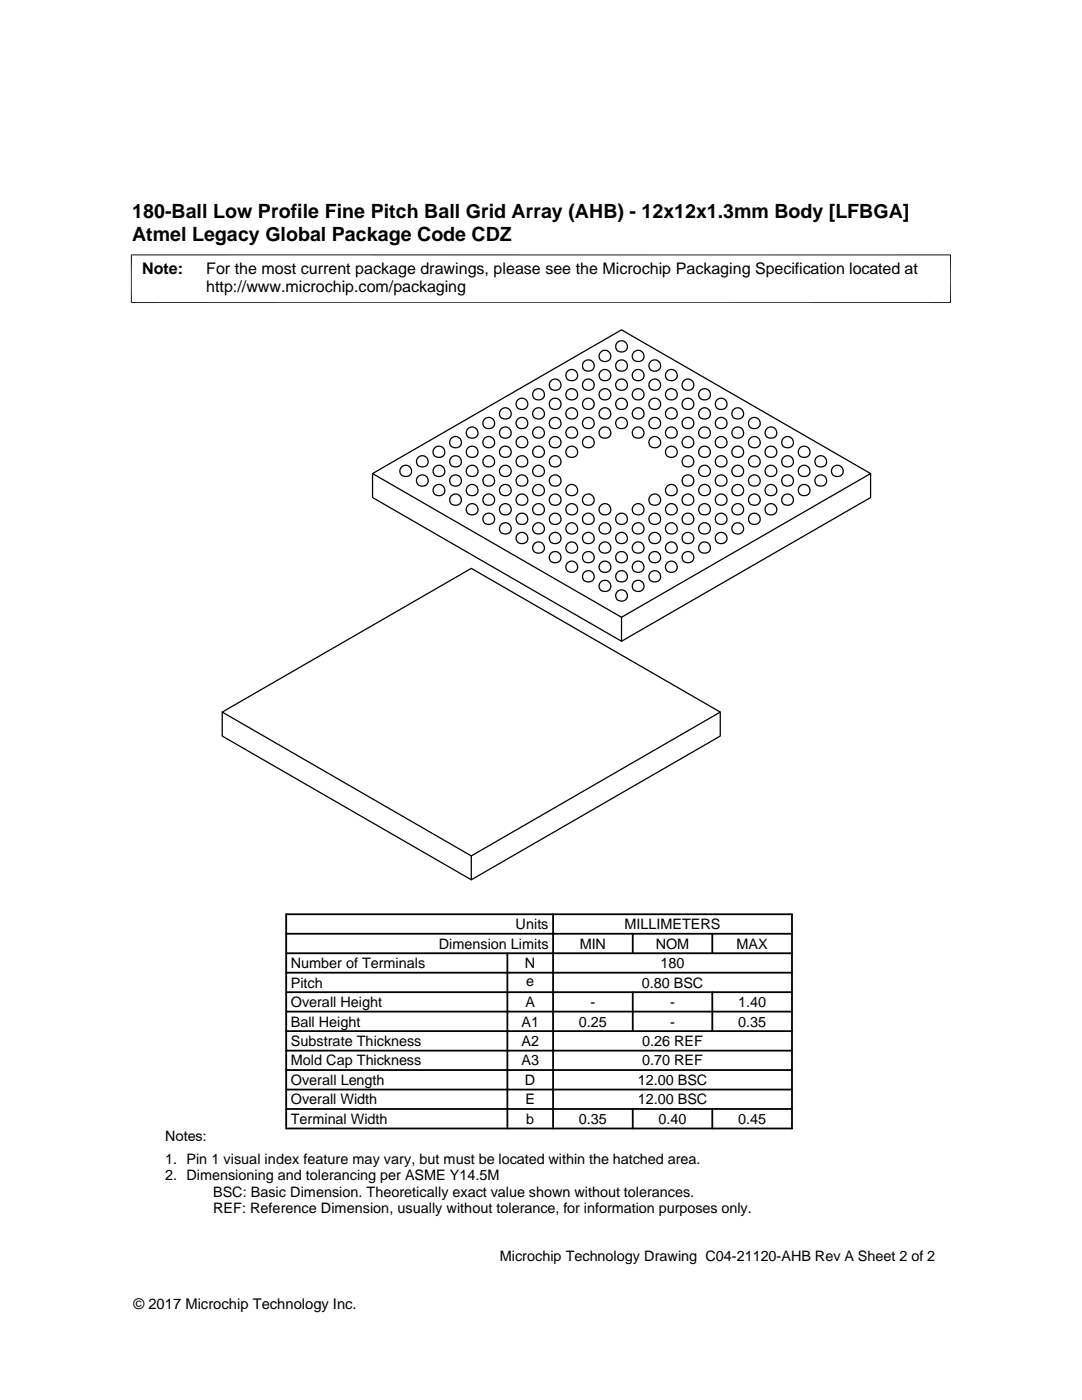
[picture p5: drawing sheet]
<svg xmlns="http://www.w3.org/2000/svg" width="216mm" height="279mm" viewBox="0 0 216 279" stroke-linecap="round" stroke-linejoin="round" font-family="sans-serif">
<g fill="none" stroke="#000" stroke-width=".25">
<path d="M110.1 79.7a1.17 1.17 0 0 1 1.8 .7 1.17 1.17 0 0 1-1.3 1.4 1.17 1.17 0 0 1-.8-1.8zM113.4 74a1.17 1.17 0 0 1 1.6 .2 1.17 1.17 0 0 1-.2 1.6 1.17 1.17 0 0 1-1.6-.2 1.16 1.16 0 0 1 .2-1.6zM116.7 79.7a1.17 1.17 0 0 1 1.8 .7 1.17 1.17 0 0 1-1.3 1.4 1.17 1.17 0 0 1-.8-1.8zM120 74a1.17 1.17 0 0 1 1.6 .2 1.17 1.17 0 0 1-.2 1.6 1.17 1.17 0 0 1-1.6-.2 1.16 1.16 0 0 1 .2-1.6zM123.3 79.7a1.17 1.17 0 0 1 1.8 .7 1.17 1.17 0 0 1-1.3 1.4 1.17 1.17 0 0 1-.8-1.8zM123.3 68.2a1.17 1.17 0 0 1 1.8 .7 1.17 1.17 0 0 1-1.3 1.4 1.17 1.17 0 0 1-.8-1.8zM126.6 74a1.17 1.17 0 0 1 1.7 .2 1.17 1.17 0 0 1-.2 1.6 1.17 1.17 0 0 1-1.7-.1 1.16 1.16 0 0 1 .2-1.7zM129.9 79.7a1.17 1.17 0 0 1 1.9 .7 1.17 1.17 0 0 1-1.4 1.4 1.17 1.17 0 0 1-.7-1.8zM133.2 74a1.17 1.17 0 0 1 1.7 .2 1.17 1.17 0 0 1-.2 1.6 1.17 1.17 0 0 1-1.6-.1 1.16 1.16 0 0 1 .1-1.7zM136.6 79.7a1.17 1.17 0 0 1 1.8 .7 1.17 1.17 0 0 1-1.3 1.4 1.17 1.17 0 0 1-.8-1.8zM143.2 79.7a1.17 1.17 0 0 1 1.8 .7 1.17 1.17 0 0 1-1.3 1.4 1.17 1.17 0 0 1-.8-1.8zM74.3 94.5l49.7-28.7 49.7 28.7-49.7 28.7z"/>
<path d="M74.3 94.5v4.8l49.7 28.7 49.7-28.7v-4.8M86.9 89.3a1.17 1.17 0 0 1 1.6 .2 1.17 1.17 0 0 1-.2 1.6 1.17 1.17 0 0 1-1.6-.1 1.17 1.17 0 0 1 .2-1.7zM86.9 96.9a1.17 1.17 0 0 1 1.6 .2 1.17 1.17 0 0 1-.2 1.7 1.17 1.17 0 0 1-1.6-.2 1.16 1.16 0 0 1 .2-1.7zM93.5 89.3a1.17 1.17 0 0 1 1.6 .2 1.17 1.17 0 0 1-.2 1.6 1.17 1.17 0 0 1-1.6-.1 1.17 1.17 0 0 1 .2-1.7zM93.5 85.5a1.17 1.17 0 0 1 1.6 .2 1.17 1.17 0 0 1-.2 1.6 1.17 1.17 0 0 1-1.6-.2 1.16 1.16 0 0 1 .2-1.6zM93.5 96.9a1.17 1.17 0 0 1 1.6 .2 1.17 1.17 0 0 1-.2 1.7 1.17 1.17 0 0 1-1.6-.2 1.16 1.16 0 0 1 .2-1.7zM100.1 89.3a1.17 1.17 0 0 1 1.7 .2 1.17 1.17 0 0 1-.2 1.6 1.17 1.17 0 0 1-1.7-.1 1.17 1.17 0 0 1 .2-1.7zM100.1 85.5a1.17 1.17 0 0 1 1.7 .2 1.17 1.17 0 0 1-.2 1.6 1.17 1.17 0 0 1-1.7-.2 1.16 1.16 0 0 1 .2-1.6zM100.1 96.9a1.17 1.17 0 0 1 1.7 .2 1.17 1.17 0 0 1-.2 1.7 1.17 1.17 0 0 1-1.7-.2 1.16 1.16 0 0 1 .2-1.7zM106.7 89.3a1.17 1.17 0 0 1 1.7 .2 1.17 1.17 0 0 1-.2 1.6 1.17 1.17 0 0 1-1.6-.1 1.17 1.17 0 0 1 .1-1.7zM106.7 85.5a1.17 1.17 0 0 1 1.7 .2 1.17 1.17 0 0 1-.2 1.6 1.17 1.17 0 0 1-1.6-.2 1.16 1.16 0 0 1 .1-1.6zM106.7 96.9a1.17 1.17 0 0 1 1.7 .2 1.17 1.17 0 0 1-.2 1.7 1.17 1.17 0 0 1-1.6-.2 1.16 1.16 0 0 1 .1-1.7z"/>
<path d="M110 83.5a1.17 1.17 0 0 1 1.9 .6 1.17 1.17 0 0 1-1.1 1.5 1.17 1.17 0 0 1-1.2-1.4zM110 95a1.17 1.17 0 0 1 1.9 .5 1.17 1.17 0 0 1-1.1 1.6 1.17 1.17 0 0 1-1.2-1.4zM110.1 91.2a1.17 1.17 0 0 1 1.8 .6 1.17 1.17 0 0 1-1.3 1.5 1.17 1.17 0 0 1-.8-1.8zM113.4 89.3a1.17 1.17 0 0 1 1.6 .2 1.17 1.17 0 0 1-.2 1.6 1.17 1.17 0 0 1-1.6-.1 1.17 1.17 0 0 1 .2-1.7zM113.4 85.5a1.17 1.17 0 0 1 1.6 .2 1.17 1.17 0 0 1-.2 1.6 1.17 1.17 0 0 1-1.6-.2 1.16 1.16 0 0 1 .2-1.6zM113.4 96.9a1.17 1.17 0 0 1 1.6 .2 1.17 1.17 0 0 1-.2 1.7 1.17 1.17 0 0 1-1.6-.2 1.16 1.16 0 0 1 .2-1.7zM116.7 83.5a1.17 1.17 0 0 1 1.8 .6 1.17 1.17 0 0 1-1 1.5 1.17 1.17 0 0 1-1.3-1.4zM120 85.5a1.17 1.17 0 0 1 1.6 .2 1.17 1.17 0 0 1-.2 1.6 1.17 1.17 0 0 1-1.6-.2 1.16 1.16 0 0 1 .2-1.6zM123.3 83.5a1.17 1.17 0 0 1 1.8 .6 1.17 1.17 0 0 1-1 1.5 1.17 1.17 0 0 1-1.2-1.4zM126.6 85.5a1.17 1.17 0 0 1 1.7 .2 1.17 1.17 0 0 1-.2 1.6 1.17 1.17 0 0 1-1.7-.2 1.16 1.16 0 0 1 .2-1.6zM129.9 83.5a1.17 1.17 0 0 1 1.8 .6 1.17 1.17 0 0 1-1 1.5 1.17 1.17 0 0 1-1.2-1.4zM133.2 89.3a1.17 1.17 0 0 1 1.7 .2 1.17 1.17 0 0 1-.2 1.6 1.17 1.17 0 0 1-1.6-.1 1.17 1.17 0 0 1 .1-1.7z"/>
<path d="M133.2 96.9a1.17 1.17 0 0 1 1.7 .2 1.17 1.17 0 0 1-.2 1.7 1.17 1.17 0 0 1-1.6-.2 1.16 1.16 0 0 1 .1-1.7zM133.2 85.5a1.17 1.17 0 0 1 1.7 .2 1.17 1.17 0 0 1-.2 1.6 1.17 1.17 0 0 1-1.6-.2 1.16 1.16 0 0 1 .1-1.6zM136.6 95a1.17 1.17 0 0 1 1.8 .5 1.17 1.17 0 0 1-1.1 1.6 1.17 1.17 0 0 1-1.2-1.4zM136.6 83.5a1.17 1.17 0 0 1 1.8 .6 1.17 1.17 0 0 1-1.1 1.5 1.17 1.17 0 0 1-1.2-1.4zM136.6 91.2a1.17 1.17 0 0 1 1.8 .6 1.17 1.17 0 0 1-1.3 1.5 1.17 1.17 0 0 1-.8-1.8zM143.2 95a1.17 1.17 0 0 1 1.8 .5 1.17 1.17 0 0 1-1 1.6 1.17 1.17 0 0 1-1.3-1.4zM143.2 83.5a1.17 1.17 0 0 1 1.8 .6 1.17 1.17 0 0 1-1 1.5 1.17 1.17 0 0 1-1.3-1.4zM143.2 91.2a1.17 1.17 0 0 1 1.8 .6 1.17 1.17 0 0 1-1.3 1.5 1.17 1.17 0 0 1-.8-1.8zM149.8 95a1.17 1.17 0 0 1 1.8 .5 1.17 1.17 0 0 1-1 1.6 1.17 1.17 0 0 1-1.2-1.4zM149.8 83.5a1.17 1.17 0 0 1 1.8 .6 1.17 1.17 0 0 1-1 1.5 1.17 1.17 0 0 1-1.2-1.4zM149.8 91.2a1.17 1.17 0 0 1 1.9 .6 1.17 1.17 0 0 1-1.4 1.5 1.17 1.17 0 0 1-.8-1.8zM156.4 95a1.17 1.17 0 0 1 1.8 .5 1.17 1.17 0 0 1-1 1.6 1.17 1.17 0 0 1-1.2-1.4z"/>
<path d="M156.4 91.2a1.17 1.17 0 0 1 1.9 .6 1.17 1.17 0 0 1-1.3 1.5 1.17 1.17 0 0 1-.8-1.8zM163.1 95a1.17 1.17 0 0 1 1.8 .5 1.17 1.17 0 0 1-1.1 1.6 1.17 1.17 0 0 1-1.2-1.4zM163.1 91.2a1.17 1.17 0 0 1 1.8 .6 1.17 1.17 0 0 1-1.3 1.5 1.17 1.17 0 0 1-.8-1.8zM93.5 100.8a1.17 1.17 0 0 1 1.6 .2 1.17 1.17 0 0 1-.2 1.6 1.17 1.17 0 0 1-1.6-.2 1.16 1.16 0 0 1 .2-1.6zM100.1 100.8a1.17 1.17 0 0 1 1.7 .2 1.17 1.17 0 0 1-.2 1.6 1.17 1.17 0 0 1-1.7-.2 1.16 1.16 0 0 1 .2-1.6zM106.7 108.4a1.17 1.17 0 0 1 1.7 .2 1.17 1.17 0 0 1-.2 1.6 1.17 1.17 0 0 1-1.6-.1 1.15 1.15 0 0 1 .1-1.7zM106.7 100.8a1.17 1.17 0 0 1 1.7 .2 1.17 1.17 0 0 1-.2 1.6 1.17 1.17 0 0 1-1.6-.2 1.16 1.16 0 0 1 .1-1.6zM110 110.3a1.17 1.17 0 0 1 1.9 .7 1.17 1.17 0 0 1-1.3 1.4 1.17 1.17 0 0 1-.8-1.8zM110.1 106.5a1.17 1.17 0 0 1 1.8 .6 1.17 1.17 0 0 1-1.3 1.5 1.17 1.17 0 0 1-.8-1.8zM110.1 102.7a1.16 1.16 0 0 1 1.5 .1 1.16 1.16 0 0 1 0 1.6 1.16 1.16 0 0 1-1.6 .1 1.15 1.15 0 0 1 .1-1.8zM113.4 108.4a1.17 1.17 0 0 1 1.6 .2 1.17 1.17 0 0 1-.2 1.6 1.17 1.17 0 0 1-1.6-.1 1.15 1.15 0 0 1 .2-1.7zM113.4 100.8a1.17 1.17 0 0 1 1.6 .2 1.17 1.17 0 0 1-.2 1.6 1.17 1.17 0 0 1-1.6-.2 1.16 1.16 0 0 1 .2-1.6z"/>
<path d="M113.4 112.2a1.17 1.17 0 0 1 1.6 .2 1.17 1.17 0 0 1-.2 1.7 1.17 1.17 0 0 1-1.6-.2 1.16 1.16 0 0 1 .2-1.7zM116.7 110.3a1.17 1.17 0 0 1 1.8 .7 1.17 1.17 0 0 1-1.3 1.4 1.17 1.17 0 0 1-.8-1.8zM116.7 114.1a1.16 1.16 0 0 1 1.5 .2 1.16 1.16 0 0 1 0 1.5 1.16 1.16 0 0 1-1.5 .2 1.15 1.15 0 0 1 0-1.9zM116.7 106.5a1.17 1.17 0 0 1 1.8 .6 1.17 1.17 0 0 1-1.3 1.5 1.17 1.17 0 0 1-.8-1.8zM116.7 102.7a1.16 1.16 0 0 1 1.6 .1 1.16 1.16 0 0 1-.1 1.6 1.16 1.16 0 0 1-1.5 .1 1.15 1.15 0 0 1 0-1.8zM120 116.1a1.17 1.17 0 0 1 1.6 .1 1.17 1.17 0 0 1-.2 1.7 1.17 1.17 0 0 1-1.6-.2 1.15 1.15 0 0 1 .2-1.6zM120 108.4a1.17 1.17 0 0 1 1.6 .2 1.17 1.17 0 0 1-.2 1.6 1.17 1.17 0 0 1-1.6-.1 1.15 1.15 0 0 1 .2-1.7zM120 100.8a1.17 1.17 0 0 1 1.6 .2 1.17 1.17 0 0 1-.2 1.6 1.17 1.17 0 0 1-1.6-.2 1.16 1.16 0 0 1 .2-1.6zM120 112.2a1.17 1.17 0 0 1 1.6 .2 1.17 1.17 0 0 1-.2 1.7 1.17 1.17 0 0 1-1.6-.2 1.16 1.16 0 0 1 .2-1.7zM123.3 110.3a1.17 1.17 0 0 1 1.8 .7 1.17 1.17 0 0 1-1.3 1.4 1.17 1.17 0 0 1-.8-1.8zM123.3 114.1a1.16 1.16 0 0 1 1.6 .2 1.16 1.16 0 0 1 0 1.5 1.16 1.16 0 0 1-1.6 .2 1.15 1.15 0 0 1 0-1.9zM123.3 106.5a1.17 1.17 0 0 1 1.8 .6 1.17 1.17 0 0 1-1.3 1.5 1.17 1.17 0 0 1-.8-1.8z"/>
<path d="M123.3 118a1.17 1.17 0 0 1 1.8 .6 1.17 1.17 0 0 1-1.3 1.4 1.17 1.17 0 0 1-.8-1.7zM123.3 102.7a1.16 1.16 0 0 1 1.6 .1 1.16 1.16 0 0 1 0 1.6 1.16 1.16 0 0 1-1.6 .1 1.15 1.15 0 0 1 0-1.8zM126.6 116.1a1.17 1.17 0 0 1 1.6 .1 1.17 1.17 0 0 1-.1 1.7 1.17 1.17 0 0 1-1.7-.2 1.15 1.15 0 0 1 .2-1.6zM126.6 108.4a1.17 1.17 0 0 1 1.6 .2 1.17 1.17 0 0 1-.1 1.6 1.17 1.17 0 0 1-1.7-.1 1.15 1.15 0 0 1 .2-1.7zM126.6 100.8a1.17 1.17 0 0 1 1.7 .2 1.17 1.17 0 0 1-.2 1.6 1.17 1.17 0 0 1-1.7-.2 1.16 1.16 0 0 1 .2-1.6zM126.6 112.2a1.17 1.17 0 0 1 1.7 .2 1.17 1.17 0 0 1-.2 1.7 1.17 1.17 0 0 1-1.7-.2 1.16 1.16 0 0 1 .2-1.7zM129.9 110.3a1.17 1.17 0 0 1 1.9 .7 1.17 1.17 0 0 1-1.4 1.4 1.17 1.17 0 0 1-.7-1.8zM129.9 114.1a1.16 1.16 0 0 1 1.6 .2 1.16 1.16 0 0 1 0 1.5 1.16 1.16 0 0 1-1.6 .2 1.15 1.15 0 0 1 0-1.9zM129.9 106.5a1.17 1.17 0 0 1 1.9 .6 1.17 1.17 0 0 1-1.4 1.5 1.17 1.17 0 0 1-.7-1.8zM129.9 102.7a1.16 1.16 0 0 1 1.6 .1 1.16 1.16 0 0 1 0 1.6 1.16 1.16 0 0 1-1.6 .1 1.15 1.15 0 0 1 0-1.8zM133.2 108.4a1.17 1.17 0 0 1 1.7 .2 1.17 1.17 0 0 1-.2 1.6 1.17 1.17 0 0 1-1.6-.1 1.15 1.15 0 0 1 .1-1.7zM133.2 100.8a1.17 1.17 0 0 1 1.7 .2 1.17 1.17 0 0 1-.2 1.6 1.17 1.17 0 0 1-1.6-.2 1.16 1.16 0 0 1 .1-1.6z"/>
<path d="M133.2 112.2a1.17 1.17 0 0 1 1.7 .2 1.17 1.17 0 0 1-.2 1.7 1.17 1.17 0 0 1-1.6-.2 1.16 1.16 0 0 1 .1-1.7zM136.5 110.3a1.17 1.17 0 0 1 1.9 .7 1.17 1.17 0 0 1-1.3 1.4 1.17 1.17 0 0 1-.8-1.8zM136.6 106.5a1.17 1.17 0 0 1 1.8 .6 1.17 1.17 0 0 1-1.3 1.5 1.17 1.17 0 0 1-.8-1.8zM136.6 102.7a1.16 1.16 0 0 1 1.5 .1 1.16 1.16 0 0 1 0 1.6 1.16 1.16 0 0 1-1.6 .1 1.15 1.15 0 0 1 .1-1.8zM143.2 106.5a1.17 1.17 0 0 1 1.8 .6 1.17 1.17 0 0 1-1.3 1.5 1.17 1.17 0 0 1-.8-1.8zM143.2 102.7a1.16 1.16 0 0 1 1.6 .1 1.16 1.16 0 0 1-.1 1.6 1.16 1.16 0 0 1-1.5 .1 1.15 1.15 0 0 1 0-1.8zM149.8 102.7a1.16 1.16 0 0 1 1.6 .1 1.16 1.16 0 0 1 0 1.6 1.16 1.16 0 0 1-1.6 .1 1.15 1.15 0 0 1 0-1.8zM124 123.2v4.8M44.3 142.1v4.8l49.7 28.7 49.7-28.7v-4.8M44.3 142.1l49.7-28.7 49.7 28.7-49.7 28.7zM94 170.8v4.8"/>
<circle cx="107.5" cy="78.7" r="1.17"/>
<circle cx="110.8" cy="76.8" r="1.18"/>
<circle cx="114.1" cy="78.7" r="1.17"/>
<circle cx="117.4" cy="76.8" r="1.18"/>
<circle cx="117.4" cy="73" r="1.17"/>
<circle cx="120.7" cy="71.1" r="1.18"/>
<circle cx="120.7" cy="78.7" r="1.17"/>
<circle cx="124" cy="76.8" r="1.18"/>
<circle cx="124" cy="73" r="1.17"/>
<circle cx="127.3" cy="71.1" r="1.18"/>
<circle cx="127.3" cy="78.7" r="1.17"/>
<circle cx="130.6" cy="76.8" r="1.18"/>
<circle cx="130.7" cy="73" r="1.17"/>
<circle cx="134" cy="78.7" r="1.17"/>
<circle cx="137.3" cy="76.8" r="1.18"/>
<circle cx="140.6" cy="78.7" r="1.17"/>
<circle cx="81" cy="94" r="1.18"/>
<circle cx="84.3" cy="95.9" r="1.17"/>
<circle cx="84.3" cy="92.1" r="1.17"/>
<circle cx="87.6" cy="94" r="1.18"/>
<circle cx="90.9" cy="95.9" r="1.17"/>
<circle cx="90.9" cy="92.1" r="1.17"/>
<circle cx="90.9" cy="88.3" r="1.17"/>
<circle cx="90.9" cy="99.8" r="1.17"/>
<circle cx="94.2" cy="94" r="1.18"/>
<circle cx="97.5" cy="84.5" r="1.17"/>
<circle cx="97.5" cy="95.9" r="1.17"/>
<circle cx="97.5" cy="92.1" r="1.17"/>
<circle cx="97.5" cy="88.3" r="1.17"/>
<circle cx="97.5" cy="99.8" r="1.17"/>
<circle cx="100.8" cy="94" r="1.18"/>
<circle cx="100.8" cy="82.6" r="1.18"/>
<circle cx="104.2" cy="84.5" r="1.17"/>
<circle cx="104.2" cy="95.9" r="1.17"/>
<circle cx="104.2" cy="92.1" r="1.17"/>
<circle cx="104.2" cy="80.6" r="1.17"/>
<circle cx="104.2" cy="88.3" r="1.17"/>
<circle cx="104.2" cy="99.8" r="1.17"/>
<circle cx="107.5" cy="82.6" r="1.18"/>
<circle cx="107.5" cy="94" r="1.18"/>
<circle cx="110.8" cy="88.3" r="1.18"/>
<circle cx="110.8" cy="99.8" r="1.18"/>
<circle cx="114.1" cy="82.6" r="1.18"/>
<circle cx="117.4" cy="88.3" r="1.18"/>
<circle cx="117.4" cy="99.8" r="1.18"/>
<circle cx="120.7" cy="82.6" r="1.18"/>
<circle cx="127.3" cy="82.6" r="1.18"/>
<circle cx="130.6" cy="88.3" r="1.18"/>
<circle cx="130.6" cy="99.8" r="1.18"/>
<circle cx="134" cy="82.6" r="1.18"/>
<circle cx="137.3" cy="88.3" r="1.18"/>
<circle cx="137.3" cy="99.8" r="1.18"/>
<circle cx="140.6" cy="90.2" r="1.17"/>
<circle cx="140.6" cy="97.9" r="1.17"/>
<circle cx="140.6" cy="86.4" r="1.17"/>
<circle cx="140.6" cy="82.6" r="1.17"/>
<circle cx="140.6" cy="94" r="1.17"/>
<circle cx="143.9" cy="88.3" r="1.18"/>
<circle cx="143.9" cy="99.8" r="1.18"/>
<circle cx="147.2" cy="90.2" r="1.17"/>
<circle cx="147.2" cy="97.9" r="1.17"/>
<circle cx="147.2" cy="86.4" r="1.17"/>
<circle cx="147.2" cy="94" r="1.17"/>
<circle cx="147.2" cy="82.6" r="1.17"/>
<circle cx="150.5" cy="88.3" r="1.18"/>
<circle cx="150.5" cy="99.8" r="1.18"/>
<circle cx="153.8" cy="90.2" r="1.17"/>
<circle cx="153.8" cy="86.4" r="1.17"/>
<circle cx="153.8" cy="97.9" r="1.17"/>
<circle cx="153.8" cy="94" r="1.17"/>
<circle cx="157.1" cy="99.8" r="1.18"/>
<circle cx="157.1" cy="88.3" r="1.18"/>
<circle cx="160.5" cy="90.2" r="1.17"/>
<circle cx="160.5" cy="97.9" r="1.17"/>
<circle cx="160.5" cy="94" r="1.17"/>
<circle cx="167.1" cy="94" r="1.17"/>
<circle cx="97.5" cy="103.6" r="1.17"/>
<circle cx="100.8" cy="105.5" r="1.18"/>
<circle cx="104.2" cy="107.4" r="1.17"/>
<circle cx="104.2" cy="103.6" r="1.17"/>
<circle cx="107.5" cy="105.5" r="1.18"/>
<circle cx="114.1" cy="105.5" r="1.18"/>
<circle cx="120.7" cy="105.5" r="1.18"/>
<circle cx="127.3" cy="105.5" r="1.18"/>
<circle cx="134" cy="105.5" r="1.18"/>
<circle cx="140.6" cy="101.7" r="1.17"/>
<circle cx="140.6" cy="109.3" r="1.17"/>
<circle cx="140.6" cy="105.5" r="1.17"/>
<circle cx="147.2" cy="101.7" r="1.17"/>
<circle cx="147.2" cy="105.5" r="1.17"/>
<circle cx="153.8" cy="101.7" r="1.17"/>
</g>
<path d="M26.1 50.9h163.7M26.2 50.8v9.7M189.7 50.8v9.7M26.1 60.4h163.7" fill="none" stroke="#000" stroke-width=".2"/>
<g fill="none" stroke="#000" stroke-width=".36">
<path d="M57.1 198h100.9M57.1 194.1h100.9M57.1 190.2h100.9M57.1 186.4h100.9M57.1 182.5h100.9v42.7h-100.9zM101.2 190.2v35M110.4 182.5v42.7M126.3 186.4v3.8M126.3 198v7.8M142.1 186.4v3.8M142.1 198v7.8M57.1 201.9h100.9"/>
<path d="M57.1 217.4h100.9M57.1 205.8h100.9M57.1 209.7h100.9M57.1 213.6h100.9M57.1 221.3h100.9M126.3 221.3v3.9M142.1 221.3v3.9"/>
</g>
<g font-size="3.9">
<text x="26.4" y="43.5">180-Ball Low Profile Fine Pitch Ball Grid Array (AHB) - 12x12x1.3mm Body [LFBGA]</text>
<text x="26.4" y="48">Atmel Legacy Global Package Code CDZ</text>
</g>
<g font-size="3.2">
<text x="28.4" y="54.6">Note:</text>
<text x="41.1" y="58.3">http://www.microchip.com/packaging</text>
<text x="41.1" y="54.6">For the most current package drawings, please see the Microchip Packaging Specification located at</text>
</g>
<g font-size="2.9">
<text x="102.9" y="185.4">Units</text>
<text x="124.6" y="185.4">MILLIMETERS</text>
<text x="87.6" y="189.3">Dimension Limits</text>
<text x="115.7" y="189.3">MIN</text>
<text x="130.8" y="189.3">NOM</text>
<text x="147" y="189.3">MAX</text>
<text x="58" y="193.2">Number of Terminals</text>
<text x="58" y="197.1">Pitch</text>
<text x="104.8" y="193.2">N</text>
<text x="105" y="196.8">e</text>
<text x="128" y="197.1">0.80 BSC</text>
<text x="131.8" y="193.2">180</text>
<text x="58" y="201">Overall Height</text>
<text x="104.8" y="201">A</text>
<text x="117.8" y="201">-</text>
<text x="133.7" y="201">-</text>
<text x="147.3" y="201">1.40</text>
<text x="58" y="204.9">Ball Height</text>
<text x="58" y="208.7">Substrate Thickness</text>
<text x="104.1" y="204.9">A1</text>
<text x="104.1" y="208.8">A2</text>
<text x="115.5" y="204.9">0.25</text>
<text x="128.1" y="208.7">0.26 REF</text>
<text x="133.7" y="204.9">-</text>
<text x="147.3" y="204.9">0.35</text>
<text x="58" y="212.6">Mold Cap Thickness</text>
<text x="104.1" y="212.6">A3</text>
<text x="128.1" y="212.6">0.70 REF</text>
<text x="58" y="216.5">Overall Length</text>
<text x="58" y="220.4">Overall Width</text>
<text x="104.8" y="216.5">D</text>
<text x="104.8" y="220.4">E</text>
<text x="127.3" y="216.5">12.00 BSC</text>
<text x="127.3" y="220.4">12.00 BSC</text>
<text x="32.9" y="227.6">Notes:</text>
<text x="58" y="224.3">Terminal Width</text>
<text x="105" y="224.3">b</text>
<text x="115.5" y="224.3">0.35</text>
<text x="131.4" y="224.3">0.40</text>
<text x="147.3" y="224.3">0.45</text>
<text x="32.9" y="232.2">1. Pin 1 visual index feature may vary, but must be located within the hatched area.</text>
<text x="32.9" y="235.5">2. Dimensioning and tolerancing per ASME Y14.5M</text>
<text x="42.5" y="238.8">BSC: Basic Dimension. Theoretically exact value shown without tolerances.</text>
<text x="42.5" y="242.2">REF: Reference Dimension, usually without tolerance, for information purposes only.</text>
<text x="99.7" y="251.7">Microchip Technology Drawing C04-21120-AHB Rev A Sheet 2 of 2</text>
<text x="26.6" y="261.3">© 2017 Microchip Technology Inc.</text>
</g>
</svg>
